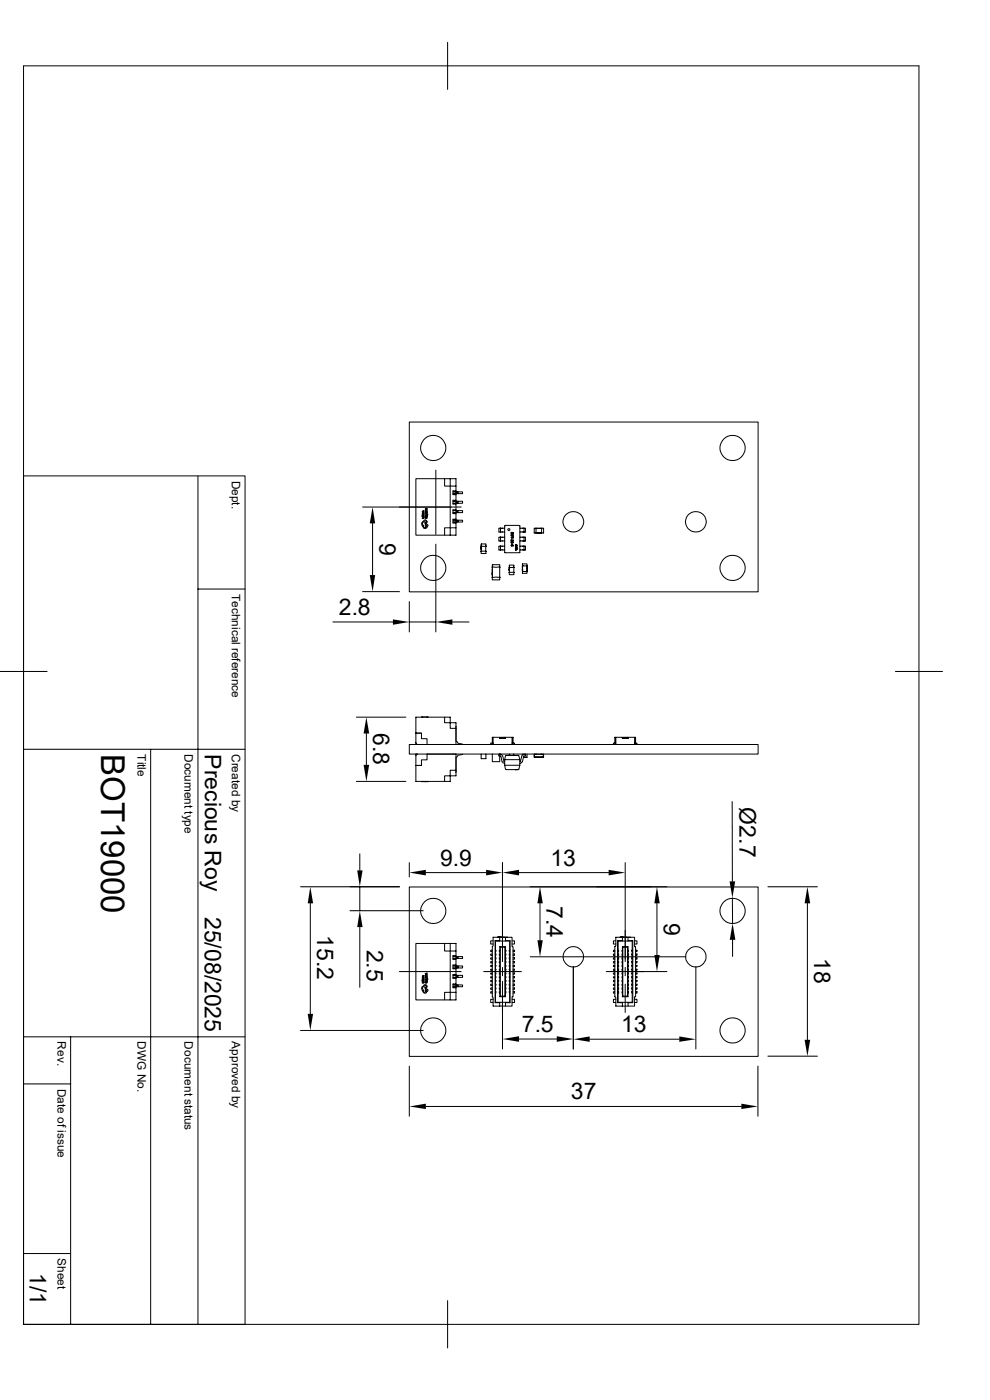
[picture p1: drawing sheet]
<svg xmlns="http://www.w3.org/2000/svg" width="210mm" height="297mm" viewBox="0 0 210 297" stroke-linecap="round" stroke-linejoin="round" font-family="sans-serif">
<g fill="none" stroke="#000" stroke-width=".21">
<path d="M5 14h189.9v267h-189.9zM95 9v10M86.8 89.5h74v36.1h-74zM92.5 99.7v13.7M5 101h47v180h-47M42 101v180M76.9 107.6h20.9M79 111v11M88.2 101.6h6.1v1.5h1.2v8.9h-1.2v1.5h-6.1zM89.5 109.9h.4l.1-.2v.2zM89.5 109.4l.1 .2 .3 .1 .1-.3-.3 .3-.1-.3M89.5 111.5l.2 .2"/>
<path d="M89.6 109.1l.1 .2v-.2l.1 .2 .2-.2v.2h-.4zM89.6 108.5l.4-.2v.4zM89.6 108.8h.3l.1 .3h-.4zM89.6 108.5l.2-.1v.2zM89.6 108.9l.3 .1-.2-.2-.1 .2M89.7 111.6l.1 .4 .3 .1M89.8 110.6a.54 .54 0 0 0-.2 .9M90.2 108.6l.1 .2 .1-.2 .2 .2v-.2v.2h-.4zM90.2 108l.4-.2-.1 .1 .1 .3zM90.2 109.7l.1 .2 .1-.1 .2 .1v-.2v.2h-.4zM90.2 110.3l-.4 .3M90.2 110.3l.3 .1"/>
<path d="M90.3 108.2h.3v.3h-.4zM90.3 108l.2-.1v.2zM90.3 109.5h.3v.2l-.2-.2-.1 .1zM90.4 109.3h.1M90.4 111.4h.2v.2h-.2zM90.4 108.2l.2 .3-.3-.1M90.4 108.3l-.1 .2M90.5 112l-.3 .1M90.5 110.4l.1 .5-.3-.4a.57 .57 0 0 0-.5 .4 .57 .57 0 0 0 .1 .6v.4h.4v-.6l-.2-.4 .2-.1 .5 .7-.4 .5M90.5 109.6h.1M90.5 109.3h.1M90.6 109.5l-.1 .1"/>
<path d="M90.6 109.3h.1M90.6 109.2v.1M90.6 109.3h-.1M90.7 109.1h.1M90.8 109.1l-.5-.2 .3 .1-.3 .2 .3-.1 .2 .1M92.5 115.4v18.7M94.3 101.6h2.4v2.5h-.6v.8h.6v1.2h-.6v.8h.6v1.3h-.6v.8h.6v1.2h-.6v.8h.6v2.5h-2.4M95.5 101.6v1.5h1.2M96.1 104.7h.6M96.1 104.4h.6v.3M96.1 106.8h.6M96.1 106.3h.6v.5"/>
<path d="M96.1 108.8h.6M96.1 108.3h.6v.5M96.1 110.7h.6M96.1 110.4h.6v.3M96.7 112h-1.2v1.5M96.7 104.4h.2v.3h-.2M96.7 106.3h.2v.5h-.2M96.7 108.3h.2v.5h-.2M96.7 110.4h.2v.3h-.2M96.9 104.4h.3v.3h-.3M96.9 106.3h.3v.5h-.3M96.9 108.3h.3v.5h-.3"/>
<path d="M96.9 110.4h.3v.3h-.3M97.2 104.4h.9v.3h-.9M97.2 106.3h.9v.5h-.9M97.2 108.3h.9v.5h-.9M97.2 110.4h.9v.3h-.9M102.1 115.9v1M102.1 117l.1 .4M102.1 115.9h.1M102.1 117h.1M102.1 116.1v.1M102.1 116.3v.2M102.1 116.3h.1"/>
<path d="M102.1 116.4h.1M102.1 116.5h.1M102.1 116.2h.1M102.1 116.1h.1M102.1 115.4h.9M102.1 117h.9M102.1 115.9h.9M102.1 117.4h.9M102.2 115.4l-.1 .5M103 115.4v.5M103 115.9h.1M103 117v.4"/>
<path d="M103 115.9v1.1M104.4 119.8l.1 .6M104.5 119.8h1.5M104.5 119.8h.1M105.9 112.1h1.2M105.9 114h1.2M105.9 115.9h1.2M105.9 112.1v.8h1.2M105.9 114v.8h1.2M105.9 115.9v.8h1.2M106 119.8v.6M106.3 112.1v.8"/>
<path d="M106.3 114v.8M106.3 115.9v.8M107.1 111.6v5.6M107.1 117.2h3.1M107.1 111.6h.1M107.1 117.2h.1M107.1 111.5h3.1M107.1 111.5h.1M107.1 117.3h.1M107.1 111.5v.1M108 119.9l.1 .5M108.1 119.9h.9v.5"/>
<path d="M108.4 112.9l.1 .3 .3-.3 .1 .2-.1 .1v-.2l-.4 .2zM108.4 114.9l.1 .2 .1-.2 .2 .2 .1-.2v.2h-.5zM108.4 114.5l.3 .2h.1v-.2l.1 .3-.4-.2-.1 .2zM108.4 114l.5-.2v.4zM108.5 113.4h.3v.3h-.3zM108.5 115.6h.3l.1 .2-.1 .1-.2-.3 .1 .3-.2-.1zM108.5 115.7h.2l-.2 .1zM108.6 115.3v.2zM108.6 114.2v.2zM109.3 116.4h.1M109.3 116.4l.2 .1zM109.4 116.5h.1z"/>
<path d="M109.4 116.3h.1M109.4 116.7h.1l-.1 .1zM109.4 115.7h.1M109.4 116.2h.1M109.4 116.6h.1M109.4 116.5h.1l-.1 .1M109.4 116.1l.1 .1zM109.4 115.6l-.1 .1 .2 .2v-.2M109.4 116.8h.1M109.4 116.2v.1M109.4 116.3v.1M109.5 116.2l-.1 .1"/>
<path d="M109.6 116.1l.1 .1zM109.6 115.7h.1M109.6 116.2h.1M109.6 116.5h.1M109.6 115.5v.1M109.6 116.3l.1 .1zM109.6 116.5l.1 .1zM109.6 116.4h.1M109.6 116.6h.1M109.6 116.2l.1 .1M109.6 116.4v.1M109.6 115.5l-.2 .1"/>
<path d="M109.6 115.6h-.2v.1M109.6 115.7v.2l-.1 .1-.1-.1 .1 .1h.1M109.6 115.6l.1 .2M109.7 115.9l-.1 .1M109.7 115.8l-.1 .1M110.2 111.5h.1M110.2 117.3h.1M110.2 111.5v.1M110.3 111.6v5.6M110.3 112.9h.9M110.3 112.1h1.2M110.3 114.8h.9"/>
<path d="M110.3 114h1.2M110.3 116.7h.9M110.3 115.9h1.2M110.3 111.6h.1M110.3 117.2h.1M111.2 112.1v.8h.3M111.2 114v.8h.3M111.2 115.9v.8h.3M111.5 112.9h.1M111.5 114.8h.1M111.5 116.7h.1M111.5 112.1v.8"/>
<path d="M111.5 114v.8M111.5 115.9v.8M113.7 112.1h1.2v.9h-1.2zM113.7 112.1h1.2M113.7 112.2v-.1h-.4v1h2v-1h-.4v.1M113.7 112.9v.2M113.9 113.1h.4M114.4 113.1h.1M114.6 113.1h.1M114.9 112.9v.2M42 125h10M70.6 132h12.8"/>
<path d="M76.9 125.5h7.9M86.8 127.6v6.5M86.8 132h5.7M96 132h3.5M104.4 121.8l.1 .1M104.4 121.6h.1M104.4 121.8h.1M104.4 121.2h.1M104.4 120.9h.1M104.5 120.3h1.5M104.5 123h.1M104.5 123h1.5"/>
<path d="M104.5 122.4l-.1 .6M104.5 121.5h.1M104.5 121.7l-.1 .1M104.5 121.9v.1M104.5 120.7v.6M104.5 120.3v2.2M106 120.3h.1M106 120.3v2.2h-1.5M106 122.4v.6M106 122.5h.1M108 120.4h.1M108 120.8l.1 .1"/>
<path d="M108 121.5h.1M108 120.9h.1M108 120.7h.1M108 120.8h.1M108 120.6h.1M108 121.5h1M108 120.4h1M108 120.4l.1 1M108 121.5v.4M108.1 120.6l-.1 .1M108.1 121.9h.9M108.1 121.9h.1"/>
<path d="M109 120.4h.1M109 121.9h.1M109.1 121.4l-.1 .5M109.1 120.4l-.1 1.1M109.1 121.5h-.1M110.8 120.7v.1M110.8 120.9h.1M110.8 120.9v.1M110.8 121l.1 .1M110.8 120.8v.1M110.8 120.4h.1M110.8 120.7h.1"/>
<path d="M110.8 120.8h.1M110.8 121h.1M110.8 121.1h.1M110.8 120.5h.1M110.8 121.2v.4h1l-.1-.4h.1M110.8 120.1v-.5h1l-.1 .5h.1M110.8 120.1v1.1h1v-1.1h-1v1.1M110.8 120.1h.2M110.8 121.2h.2M110.9 120.3v.3M110.9 120.7h-.1M111.8 120.1v1.1"/>
<path d="M0 142.5h10M5 159h47M32 159v122M75.6 152.1h10.5M77.7 155.6v6.7M86.8 157.9h74v2.1h-74zM88.2 152.1h7.3v1.2h1.2v4.6h-6.1v-1.2h-1.2v-1.2h-1.2zM88.2 157.6l.4 .3M88.5 160h-.3v5.8h7.3v-1.2h1.2v-4.6h-6.1v1.2h-1.2v1.2h-1.2M88.6 160l-.4 .4M89.4 155.5h-1.2v2.4h.3M89.5 152.1h1.3"/>
<path d="M89.7 152.1h.1M90.6 157.9h.1M90.6 160h.1M90.6 152.1h.1M94.3 152.1v1.2h1.2v1.2h1.2M96.1 160h.1M96.1 157.9h.1M96.7 154.1v3.2h.2l.3 .4 .9 .2M98.1 160l-.9 .2-.3 .4h-.2v3.3M102.1 160v1h.9v-1M104.5 160v1.6h1.5v-1.2M104.6 157.6h-.5v.3"/>
<path d="M104.6 156.4h-.2v1.2M106 156.5h1.2v.1M106 156.5h1.2M106 156.5v.1M106.2 160h-.3l-.1 .4M107.2 156.6v-.2h1.6v1.2M107.2 156.6h-1.2v-.2h-1.4v1.5M108.1 160l-.1 .3M108.6 157.6h.5v.3M108.6 156.4v1.5M109 160v.3M110.8 160v.1"/>
<path d="M111.2 160h.3v.4M111.8 160v.7h-.8M113.3 160v.7h.4M113.8 160h-.4v.6l1.5 .1M114.8 160h.5v.6l-.4 .1M115.3 160v.7h-.4M130.6 157.6h-.5v.3M130.6 156.4h-.2v1.2M132 156.5h1.2v.1M132 156.5h1.2M132 156.5v.1M133.2 156.6v-.2h1.6v1.2"/>
<path d="M133.2 156.6h-1.2v-.2h-1.4v1.5M134.6 157.6h.5v.3M134.6 156.4v1.5M189.9 142.5h10M75.6 165.8h10.5M89.5 165.8h.1M89.5 165.8h.5M89.6 165.8h.1M90 165.8h.1M90.2 165.8h.1M90.2 165.8h.4M90.2 165.8h-.2"/>
<path d="M90.6 165.8h.2M90.6 165.8h.1M90.8 165.8h.1M96.7 163.4h-1.2v1.2h-1.2v1.2M105.8 160.4h.1M105.9 160.4h.3M106.1 160l.5 .4M106.2 160.4h.1M106.2 160h.1M106.3 160.4l.2 1.2M106.6 161.6l.4 .3M106.6 160.4l.4 1.1"/>
<path d="M107 161.6h.1M107 162h.1M107.1 161.2v1.1M107.1 161.2h3.1M107.1 162.3h3.1M107.1 162.3l.1 .9M107.1 161.1h.1M107.1 162.4h.1M107.2 160.4l-.1 .8M107.3 160.4l2.7-.1 .3 .9M107.3 163.2h.1M107.4 163.3h2.6"/>
<path d="M109.3 163.3h.4M110.1 163.2h-.1M110.2 161.1h.1M110.2 162.4h.1M110.3 162.3l-.2 .9M110.3 161.6h.1M110.3 162h.1M110.3 161.2v1.1M110.8 161.6l-.4 .3M111.1 160.4l-.3 1.2M111.2 160.4h.1M111.2 160h-.2l-.3 .4-.3 1.1"/>
<path d="M111.5 160.4h.1M111.5 160.4h-.3M111.8 160.7h-.8M113.4 160h1.9v.6h-1.9zM113.7 160.6l1.2 .1zM155.3 170.1l.1 16.9M65.8 191.6v23.5M74.3 193.2h15.5M76.3 181.1v3.6M76.3 188.1v5.1M76.3 196.7v12.8M84.8 188.1h-21"/>
<path d="M86.8 188.2h74v35.9h-74zM86.8 183v3.1M90.3 185.1h12.8M104.6 199.6h-.5v.7h.5M105 199.6v13.1M105 199.6h.1M105.1 199.6h2.1M105.1 199.6v13M106 199.6h.1M106.6 198.8h-1.1h.5v.8h-1M106.6 183v21M106.8 198.8h.9"/>
<path d="M106.9 198.8h.1M107.2 198.8h-2.6v1.9l-.2 .1v10.7l.2 .1v1.8h2.6M107.2 198.8h1.4v2h.2v10.7h-.2v1.9h-1.4v-.7h1v-13.1h-1zM107.2 199.6h1M107.4 198.8h.1M107.7 198.8h.1M108.1 199.6v13M108.6 199.6h.5v.7h-.5M110.1 185.1h19M112.5 188.1h29M114.6 191.6v7.9M130.6 199.6h-.5v.7h.5"/>
<path d="M131 199.6v13.1M131 199.6h.1M131.1 199.6h2.1M131.1 199.6v13M131.7 198.8h-.2h.5v.8h-1M131.8 198.8h.2M132 198.8h.6M132 199.6h.1M132.6 183v21M132.8 198.8h.9M132.9 198.8h.1M133.2 198.8h1.4v2h.2v10.7h-.2v1.9h-1.4v-.7h1v-13.1h-1z"/>
<path d="M133.2 199.6h1M133.2 198.8h-2.6v1.9l-.2 .1v10.7l.2 .1v1.8h2.6M133.4 198.8h.1M134.1 199.6v13M134.6 199.6h.5v.7h-.5M139.4 191.6v11M155.4 190.5v5.4M155.4 199.4v3.5M162.9 188.1h10.5M171.3 191.6v29M5 220h47M15 220v61"/>
<path d="M63.8 218.6h26M84.7 206.1h13.1M88.2 200.2h6.1v1.6h1.2v8.7h-1.2v1.6h-6.1zM89.5 208.5h.4l.1-.2v.2zM89.5 208l.1 .2 .3 .1 .1-.3-.1 .2-.3-.2M89.5 210.1l.2 .2M89.6 207.7v.2l.4-.2v.2h-.4zM89.6 207.1l.4-.2v.4zM89.6 207.3h.3l.1 .3h-.4zM89.6 207.1l.2-.1v.2zM89.6 209.3l-.1 .3 .1 .5M89.7 210.2l.1 .4 .3 .1"/>
<path d="M89.7 207.3l.2 .3h-.3l.1-.2M89.8 209.2l-.2 .1M90.2 207.2l.2 .2v-.2v.2l.2-.2v.2h-.4zM90.2 206.5l.4-.1-.1 .1 .1 .3zM90.2 208.3l.1 .2 .1-.1 .2 .1v-.2v.2h-.4zM90.2 208.9l-.4 .3M90.2 208.9a.31 .31 0 0 1 .4 .2 .31 .31 0 0 1-.1 .4l-.2-.4a.57 .57 0 0 0-.5 .3 .57 .57 0 0 0 .1 .7l.1 .4h.3v-.6l-.2-.4 .2-.1 .2 .4a.34 .34 0 0 1 .3 .3 .34 .34 0 0 1-.3 .4l-.1 .1M90.3 206.8h.3v.3h-.4zM90.3 206.6l.2-.1v.2zM90.3 208.1l.3 .1-.1 .1-.1-.2-.1 .1zM90.3 207.5l.5 .2-.5 .1 .3-.2zM90.4 207.9h.1"/>
<path d="M90.4 210h.2v.2h-.2zM90.4 206.8l.2 .3h-.3v-.2M90.4 206.9h-.1M90.5 208.1v.1zM90.5 210.6l-.3 .1M90.5 208.2h.1M90.5 207.8h.1M90.5 207.8v.1M90.5 207.9h.1M90.6 207.8v.1M90.6 208.2h-.1M90.6 207.9h.1"/>
<path d="M90.7 207.7h.1M94.3 200.2h2.4v2.5h-.6v.8h.6v1.2h-.6v.8h.6v1.3h-.6v.8h.6v1.1h-.6v.9h.6v2.5h-2.4M95.5 200.2v1.6h1.2M96.1 203.3h.6M96.1 202.9h.6v.4M96.1 205.4h.6M96.1 204.9h.6v.5M96.1 207.3h.6M96.1 206.9h.6v.4M96.1 209.3h.6M96.1 209h.6v.3M96.7 210.5h-1.2v1.6"/>
<path d="M96.7 202.9h.2v.4h-.2M96.7 204.9h.2v.5h-.2M96.7 206.9h.2v.4h-.2M96.7 209h.2v.3h-.2M96.9 202.9h.3v.4h-.3M96.9 204.9h.3v.5h-.3M96.9 206.9h.3v.4h-.3M96.9 209h.3v.3h-.3M97.2 202.9h.9v.4h-.9M97.2 204.9h.9v.5h-.9M97.2 206.9h.9v.4h-.9M97.2 209h.9v.3h-.9"/>
<path d="M102.6 206.1h8M104.4 210.4h-.3v.3h.3M104.4 209.6h-.3v.3h.3M104.4 208.8h-.3v.3h.3M104.4 208h-.3v.3h.3M104.4 207.2h-.3v.3h.3M104.4 206.4h-.3v.3h.3M104.4 205.6h-.3v.3h.3M104.4 204.8h-.3v.3h.3M104.4 204h-.3v.3h.3M104.4 203.2h-.3v.3h.3M104.4 202.4h-.3v.3h.3"/>
<path d="M104.4 201.6h-.3v.3h.3M104.6 212h-.5v.7h.5M105 212.7l1-.1zM105.1 210.4v.3M105.1 209.6v.3M105.1 208.8v.3M105.1 208v.3M105.1 207.2v.3M105.1 206.4v.3M105.1 205.6v.3M105.1 204.8v.3M105.1 204v.3"/>
<path d="M105.1 203.2v.3M105.1 202.4v.3M105.1 201.6v.3M106 212.6h2.1M106 212.7v.7M106 200.8h1.2v10.7h-1.2M106 200.8v10.7M106 210.4h-.1v.3h.1M106 209.6h-.1v.3h.1M106 208.8h-.1v.3h.1M106 208h-.1v.3h.1M106 207.2h-.1v.3h.1"/>
<path d="M106 206.4h-.1v.3h.1M106 205.6h-.1v.3h.1M106 204.8h-.1v.3h.1M106 204h-.1v.3h.1M106 203.2h-.1v.3h.1M106 202.4h-.1v.3h.1M106 201.6h-.1v.3h.1M106 200.8l.1 .2M106.1 201h1v10.3h-1zM106.1 211.3l-.1 .2M106.6 205.2v1.8M106.6 208.2v14.3"/>
<path d="M107.1 211.3l.1 .2M107.2 210.4v.3M107.2 209.6v.3M107.2 208.8v.3M107.2 208v.3M107.2 207.2v.3M107.2 206.4v.3M107.2 205.6v.3M107.2 204.8v.3M107.2 204v.3M107.2 203.2v.3M107.2 202.4v.3"/>
<path d="M107.2 201.6v.3M107.2 212.6v.1M107.2 200.8l-.1 .2M108.1 210.4v.3M108.1 209.6v.3M108.1 208.8v.3M108.1 208v.3M108.1 207.2v.3M108.1 206.4v.3M108.1 205.6v.3M108.1 204.8v.3M108.1 204v.3"/>
<path d="M108.1 203.2v.3M108.1 202.4v.3M108.1 201.6v.3M108.1 212.6l.1 .1M108.6 212h.5v.7h-.5M108.8 210.4h.3v.3h-.3M108.8 209.6h.3v.3h-.3M108.8 208.8h.3v.3h-.3M108.8 208h.3v.3h-.3M108.8 207.2h.3v.3h-.3M108.8 206.4h.3v.3h-.3M108.8 205.6h.3v.3h-.3"/>
<path d="M108.8 204.8h.3v.3h-.3M108.8 204h.3v.3h-.3M108.8 203.2h.3v.3h-.3M108.8 202.4h.3v.3h-.3M108.8 201.6h.3v.3h-.3M112.5 203h33M121.6 205.1v17.4M128.6 206.1h12.9M130.4 210.4h-.3v.3h.3M130.4 209.6h-.3v.3h.3M130.4 208.8h-.3v.3h.3M130.4 208h-.3v.3h.3"/>
<path d="M130.4 207.2h-.3v.3h.3M130.4 206.4h-.3v.3h.3M130.4 205.6h-.3v.3h.3M130.4 204.8h-.3v.3h.3M130.4 204h-.3v.3h.3M130.4 203.2h-.3v.3h.3M130.4 202.4h-.3v.3h.3M130.4 201.6h-.3v.3h.3M130.6 212h-.5v.7h.5M131.1 212.6l.9 .1h-1zM131.1 210.4h.1v.3h-.1M131.1 209.6h.1v.3h-.1"/>
<path d="M131.1 208.8h.1v.3h-.1M131.1 208h.1v.3h-.1M131.1 207.2h.1v.3h-.1M131.1 206.4h.1v.3h-.1M131.1 205.6h.1v.3h-.1M131.1 204.8h.1v.3h-.1M131.1 204h.1v.3h-.1M131.1 203.2h.1v.3h-.1M131.1 202.4h.1v.3h-.1M131.1 201.6h.1v.3h-.1M132 212.6h2.1M132 200.8h1.2v10.7h-1.2"/>
<path d="M132 200.8v10.7M132 212.7v.7M132 210.4v.3M132 209.6v.3M132 208.8v.3M132 208v.3M132 207.2v.3M132 206.4v.3M132 205.6v.3M132 204.8v.3M132 204v.3M132 203.2v.3"/>
<path d="M132 202.4v.3M132 201.6v.3M132 200.8l.1 .2M132.1 201h1v10.3h-1zM132.1 211.3l-.1 .2M132.6 205.2v1.8M132.6 208.8v6M133.1 211.3l.1 .2M133.2 210.4v.3M133.2 209.6v.3M133.2 208.8v.3M133.2 208v.3"/>
<path d="M133.2 207.2v.3M133.2 206.4v.3M133.2 205.6v.3M133.2 204.8v.3M133.2 204v.3M133.2 203.2v.3M133.2 202.4v.3M133.2 201.6v.3M133.2 212.6v.1M133.2 200.8l-.1 .2M134.1 210.4v.3M134.1 209.6v.3"/>
<path d="M134.1 208.8v.3M134.1 208v.3M134.1 207.2v.3M134.1 206.4v.3M134.1 205.6v.3M134.1 204.8v.3M134.1 204v.3M134.1 203.2v.3M134.1 202.4v.3M134.1 201.6v.3M134.1 212.6l.1 .1M134.6 212h.5v.7h-.5"/>
<path d="M134.8 210.4h.3v.3h-.3M134.8 209.6h.3v.3h-.3M134.8 208.8h.3v.3h-.3M134.8 208h.3v.3h-.3M134.8 207.2h.3v.3h-.3M134.8 206.4h.3v.3h-.3M134.8 205.6h.3v.3h-.3M134.8 204.8h.3v.3h-.3M134.8 204h.3v.3h-.3M134.8 203.2h.3v.3h-.3M134.8 202.4h.3v.3h-.3M134.8 201.6h.3v.3h-.3"/>
<path d="M147.6 205.1v17.4M5 230h10M86.8 226.2v10.6M90.3 234.7h67M110.1 220.4h8M125.1 220.5h19M160.8 226.2v10.6M162.9 224.1h10.5M5 265.9h10M95 275.9v10.1"/>
<circle cx="91.9" cy="95" r="2.66"/>
<circle cx="155.4" cy="95" r="2.66"/>
<circle cx="108" cy="112.3" r=".22"/>
<circle cx="121.6" cy="110.7" r="2.19"/>
<circle cx="147.6" cy="110.7" r="2.19"/>
<circle cx="91.9" cy="120.5" r="2.66"/>
<circle cx="155.4" cy="120.5" r="2.66"/>
<circle cx="91.9" cy="193.3" r="2.66"/>
<circle cx="155.4" cy="193.3" r="2.66"/>
<circle cx="91.9" cy="218.6" r="2.66"/>
<circle cx="121.6" cy="203" r="2.16"/>
<circle cx="147.6" cy="203" r="2.16"/>
<circle cx="155.4" cy="218.6" r="2.66"/>
</g>
<g fill="#000">
<path d="M79 107.6l.6 3.4h-1.2zM78.4 122h1.2l-.6 3.5zM83.4 131.4l3.4 .6-3.4 .5zM92.5 132l3.5-.6v1.1zM77.7 152.1l.6 3.5h-1.2zM77.1 162.3h1.2l-.6 3.5zM65.8 188.1l.6 3.5h-1.1zM75.8 184.7h1.1l-.6 3.4zM76.3 193.2l.6 3.5h-1.1zM86.8 185.1l3.5-.6v1.2zM103.1 184.5l3.5 .6-3.5 .6zM106.6 185.1l3.5-.6v1.2z"/>
<path d="M114 199.5h1.1l-.5 3.5zM114.6 188.1l.5 3.5h-1.1zM129.1 184.5l3.5 .6-3.5 .6zM139.4 188.1l.6 3.5h-1.2zM154.8 187h1.2l-.6 3.5zM155.4 195.9l.6 3.5h-1.2zM171.3 188.1l.6 3.5h-1.2zM65.3 215.1h1.1l-.6 3.5zM106.6 220.4l3.5-.6v1.2zM118.1 219.8l3.5 .6-3.5 .6zM121.6 220.5l3.5-.6v1.1zM138.8 202.6h1.2l-.6 3.5z"/>
<path d="M144.1 219.9l3.5 .6-3.5 .5zM86.8 234.7l3.5-.6v1.2zM157.3 234.1l3.5 .6-3.5 .6zM170.7 220.6h1.2l-.6 3.5z"/>
</g>
<text font-size="7" x="21.5" y="160" transform="rotate(90 21.5 160)">BOT19000</text>
<g font-size="4.9">
<text x="80.5" y="115.2" transform="rotate(90 80.5 115.2)">9</text>
<text x="71.9" y="130.5">2.8</text>
<text x="79.2" y="155.6" transform="rotate(90 79.2 155.6)">6.8</text>
<text x="43.5" y="160" transform="rotate(90 43.5 160)">Precious Roy</text>
<text x="156.8" y="171.3" transform="rotate(90 156.8 171.3)">Ø2.7</text>
<text x="93.3" y="183.7">9.9</text>
<text x="116.8" y="183.6">13</text>
<text x="43.5" y="194.5" transform="rotate(90 43.5 194.5)">25/08/2025</text>
<text x="116" y="192.2" transform="rotate(90 116 192.2)">7.4</text>
<text x="140.8" y="195.8" transform="rotate(90 140.8 195.8)">9</text>
<text x="67.3" y="198.5" transform="rotate(90 67.3 198.5)">15.2</text>
<text x="77.8" y="201.5" transform="rotate(90 77.8 201.5)">2.5</text>
<text x="172.7" y="203.2" transform="rotate(90 172.7 203.2)">18</text>
<text x="110.7" y="218.9">7.5</text>
<text x="131.7" y="219">13</text>
<text x="121.1" y="233.3">37</text>
<text x="6.3" y="270" transform="rotate(90 6.3 270)">1/1</text>
</g>
<g font-size="2.5">
<text x="49.2" y="102" transform="rotate(90 49.2 102)">Dept.</text>
<text x="49.2" y="126" transform="rotate(90 49.2 126)">Technical reference</text>
<text x="29.2" y="160" transform="rotate(90 29.2 160)">Title</text>
<text x="39.2" y="160" transform="rotate(90 39.2 160)">Document type</text>
<text x="49.2" y="160" transform="rotate(90 49.2 160)">Created by</text>
<text x="12.2" y="220.9" transform="rotate(90 12.2 220.9)">Rev.</text>
<text x="29.2" y="220.9" transform="rotate(90 29.2 220.9)">DWG No.</text>
<text x="39.2" y="220.9" transform="rotate(90 39.2 220.9)">Document status</text>
<text x="49.2" y="220.9" transform="rotate(90 49.2 220.9)">Approved by</text>
<text x="12.2" y="231" transform="rotate(90 12.2 231)">Date of issue</text>
<text x="12.2" y="266.9" transform="rotate(90 12.2 266.9)">Sheet</text>
</g>
</svg>
